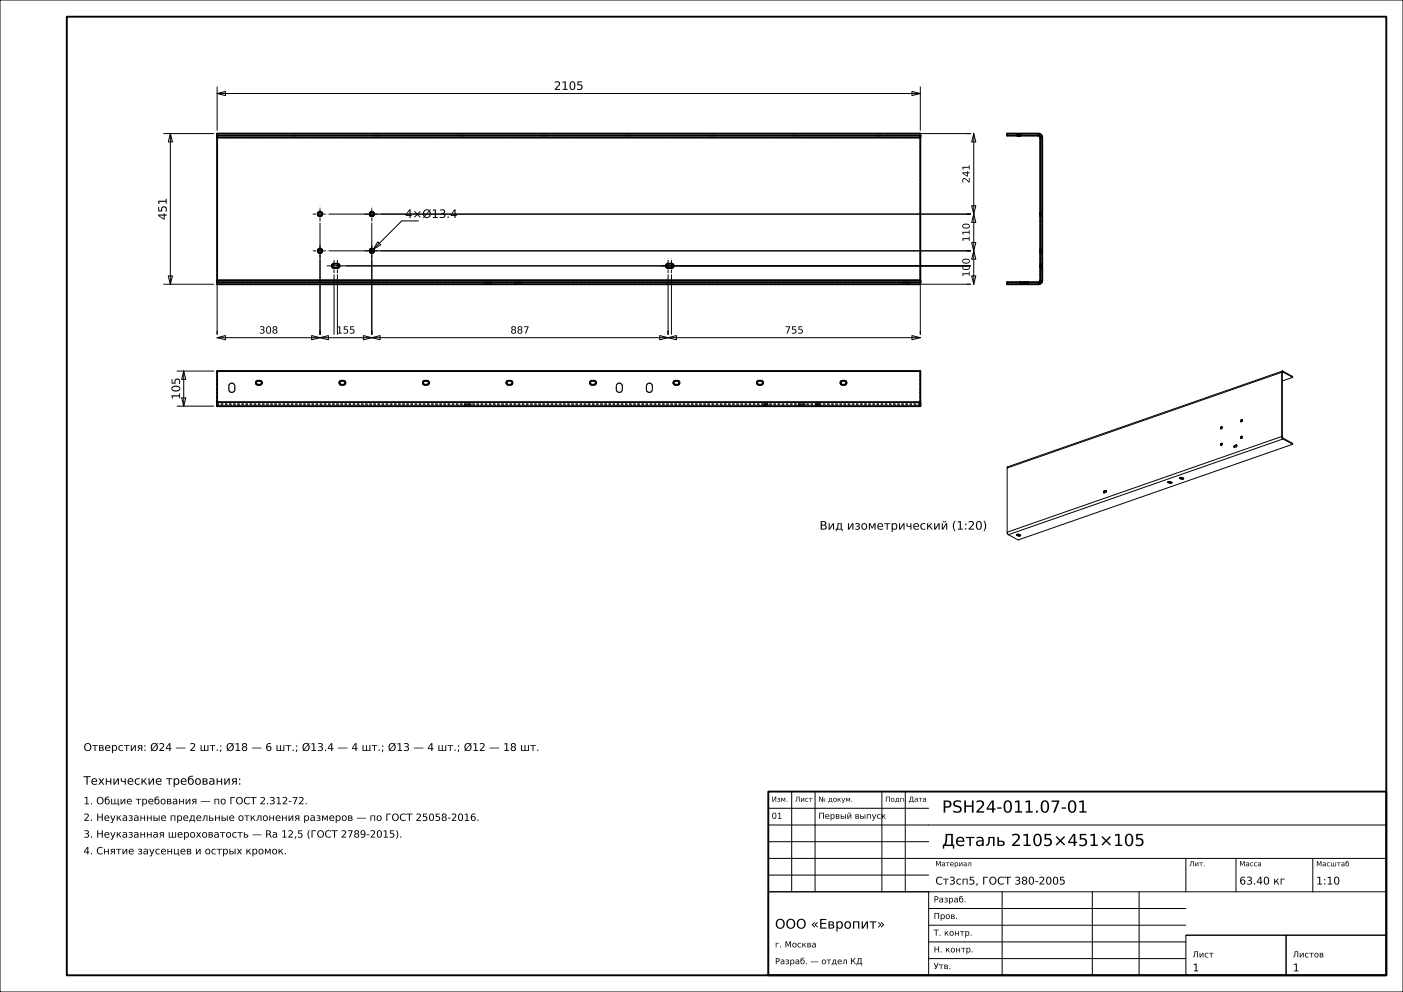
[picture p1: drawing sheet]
<svg xmlns="http://www.w3.org/2000/svg" width="420mm" height="297mm" viewBox="0 0 420 297" stroke-linecap="round" stroke-linejoin="round" font-family="sans-serif">
<g fill="none" stroke="#000" stroke-width=".3">
<path d="M0 0h420v297h-420zM49 40h15M51 40l.6 2.5h-1.2zM51 40v45.1M65 28l2.5-.6v1.2zM65 26v13M65 28h210.5M273 27.4l2.5 .6-2.5 .6zM275.5 26v13M275.5 40h15M291.5 40l.6 2.5h-1.2zM291.5 40v45.1"/>
<path d="M95.8 66.8v33.3M98.5 75.1h192M98.5 64.1h192M102.7 79.6h187.8M111.3 66.8v33.3M113.1 72.4l.9 .9-2.2 1.3zM125.3 66.1h-5l-8.5 8.5M290.9 72.6h1.2l-.6 2.5zM290.9 61.6h1.2l-.6 2.5zM291.5 75.1l.6 2.5h-1.2zM291.5 64.1l.6 2.5h-1.2zM49 85.1h15"/>
<path d="M50.4 82.6h1.2l-.6 2.5zM65 85.1v15M100 82.2v17.9M101 82.2v17.9M200 82.2v17.9M201 82.2v17.9M290.5 85.1h-15v15M290.9 82.6h1.2l-.6 2.5zM53 111.1h11M54.4 119.1h1.2l-.6 2.5zM55 111.1l.6 2.5h-1.2zM55 111.1v10.5"/>
<path d="M65 101.1l2.5-.6v1.2zM65 101.1h210.5M93.3 100.5l2.5 .6-2.5 .6zM95.8 101.1l2.5-.6v1.2zM108.8 100.5l2.5 .6-2.5 .6zM111.3 101.1l2.5-.6v1.2zM197.5 100.5l2.5 .6-2.5 .6zM200 101.1l2.5-.6v1.2zM273 100.5l2.5 .6-2.5 .6zM383.7 111.5v19.2M383.7 111.5l-82.2 28.6M383.8 111.1l-.1 .4"/>
<path d="M383.9 111.1l-82.3 28.7M383.9 111.1h-.1M383.9 111.5l.1 19.6M383.9 111.1h.1M383.9 111.4v.1M384 111.1l3 1.6v.3M384.1 111.4l2.9 1.6M384.1 111.4h-.2M384.1 111.4l-.2 .1M387 113l-3.1 1.1M53 121.6h11M301.6 139.8l-.1 .3"/>
<path d="M301.6 139.8h.1M365.3 128.1l.1 .2M365.3 133.1l.1 .2M365.4 128.1h-.1M365.4 133l-.1 .1M365.4 128.3h.1M365.4 128.3v.1M365.4 133.3h.1M365.4 128.4h.2M365.4 133.3h.2M365.5 127.9l-.1 .2M365.5 127.8v.1"/>
<path d="M365.7 127.9l-.1 .5M365.7 127.8h.1M365.7 127.8h-.2M365.8 127.8v.1M365.8 127.9h-.1M365.8 132.8l-.2-.1-.2 .3M365.8 127.9l-.2 .5M365.8 132.8l-.2 .5M365.8 127.9h.1M369.5 133.9v.1M369.5 134h.1M369.6 133.4l-.2 .2 .1 .3"/>
<path d="M369.6 133.4l.2 .1M369.8 133.5l-.2 .5M370 133.2l-.4 .2M370 133.2l.2 .1M370.1 133.2h.1M370.1 133.2h-.1M370.2 133.2l.1 .1M370.2 133.3l-.4 .2M370.3 133.3l-.2 .5-.6 .2M371.4 130.9v.2M371.4 131.1h.1M371.4 126.2h.1"/>
<path d="M371.4 130.9h.1M371.4 125.9v.3M371.4 131.1l.2 .1M371.4 126.2l.2 .1M371.5 125.9h-.1M371.6 125.7l-.1 .2M371.7 125.7h-.1M371.8 131.2h-.2M371.8 130.6h.1M371.8 130.6l-.4 .3M371.8 125.7h.1M371.8 125.7h-.1"/>
<path d="M371.8 130.6l.1 .1M371.8 131.1v.1M371.9 130.7h.1M371.9 125.7v.1M371.9 130.7l-.1 .4M371.9 125.8l-.1 .3-.2 .2M371.9 125.8l-.3 .5M371.9 130.7l-.3 .5M383.7 130.7l.4 .7M383.7 130.7l-82.2 28.6M384 131.1h.1M384 131.1l3 1.6v.3"/>
<path d="M384.1 131.4l2.9 1.6M384.1 131.4l-82.2 28.7M387 133l-82.2 28.7-2.9-1.6M301.5 140.1v19.2M301.5 159.3l.4 .8M304.5 160l.2 .2M330.5 147.6h.1M330.6 147l-.3 .3 .2 .3M330.6 147.6h-.1M330.6 147l.2 .1M330.8 147.1l-.3 .5M331 146.8l-.4 .2"/>
<path d="M331 146.8l.2 .1M331.1 146.8h.1M331.1 146.8h-.1M331.1 146.8l.1 .1M331.2 146.9l-.4 .2M331.2 146.9l-.1 .4-.5 .3M331.2 146.9h.1M349.6 144.3v.1M349.6 144.3h.1M349.6 144.4h.1M349.7 144.4v.1M349.7 144.2h.5l.5 .2"/>
<path d="M349.7 144.2l-.1 .1M349.7 144.5l.3 .1M349.7 144.2v.3M349.7 144.2l.3 .2M350 144.4h.7M350 144.4v.2M350.7 144.4h.1M350.8 144.4h.1M350.8 144.4v.1M350.8 144.5l-.8 .1M350.8 144.5h.1M353.1 143.1v.1"/>
<path d="M353.1 143.2h.1M353.2 143.1h-.1M353.2 143.2h.1M353.2 143l.5-.1 .5 .3M353.2 143v.1M353.2 143.2l.3 .2M353.2 143v.2M353.3 143l.2 .1M353.5 143.1l.7 .1M353.5 143.1v.3M354.2 143.2l.1 .1M354.3 143.3l-.8 .1"/>
<path d="M354.3 143.3h.1M304.4 160.2h.1M304.4 160.2v.1M304.4 160l.5-.1 .5 .3M304.4 160v.2M304.4 160.3l.3 .1M304.4 160v.3M304.7 160.2h.7M304.7 160.2v.2M305.4 160.2h.1M305.5 160.4h-.8M305.5 160.2h.1"/>
<path d="M305.5 160.2v.1M305.5 160.4h.1M305.5 160.3v.1M305.5 160.3h.1M237 237v30M244 237v30M264 237v30M271 237v30M230 257h185M230 252h48M230 247h185M230 242h48"/>
<path d="M355 257v10M370 257v10M393 257v10M230 267h48v25h-48zM230 267h185M230 262h48M278 277h77M278 272h77M300 267v25M327 267v25M341 267v25M278 287h77"/>
<path d="M278 282h77M355 280h30v12h-30zM355 280h60M385 280h30v12h-30z"/>
</g>
<g fill="none" stroke="#000" stroke-width=".56">
<path d="M20 5h395v287h-395zM65 40h210.5v45.1h-210.5zM301.5 40h9.3l.7 .3 .5 .6v43l-.3 .7-.6 .5h-9.6v-.6h9.3l.6-.4v-43.1l-.6-.4h-9.3zM65 40.6h210.5M65 41.2h210.5M99.5 79.2l.3-.2h1.2a.65 .65 0 0 1 .7 .6 .65 .65 0 0 1-.7 .7h-1a.65 .65 0 0 1-.6-.4 .65 .65 0 0 1 .1-.7zM199.5 79.2l.3-.2h1.2a.65 .65 0 0 1 .6 .6 .65 .65 0 0 1-.6 .7h-1a.65 .65 0 0 1-.6-.4 .65 .65 0 0 1 .1-.7zM65 84.5h210.5M65 83.9h210.5M65 111.1h210.5v10.5h-210.5zM76.8 114.1l1-.1a.6 .6 0 0 1 .6 .6 .6 .6 0 0 1-.6 .6h-.6a.6 .6 0 0 1-.6-.4 .6 .6 0 0 1 .2-.7zM101.8 114.1l1-.1a.6 .6 0 0 1 .6 .6 .6 .6 0 0 1-.6 .6h-.6a.6 .6 0 0 1-.6-.4 .6 .6 0 0 1 .2-.7z"/>
<path d="M126.7 114.2l1.1-.2a.6 .6 0 0 1 .6 .6 .6 .6 0 0 1-.6 .6l-1-.1-.2-.3zM151.7 114.2l1.1-.2a.6 .6 0 0 1 .6 .6 .6 .6 0 0 1-.6 .6l-1-.1-.2-.5zM176.7 114.2l1.1-.2a.6 .6 0 0 1 .6 .6 .6 .6 0 0 1-.6 .6l-1-.1-.2-.5zM201.7 114.2l1.1-.2a.6 .6 0 0 1 .6 .6 .6 .6 0 0 1-.6 .6l-1-.1-.2-.5zM226.7 114.2l1.1-.2a.6 .6 0 0 1 .6 .6 .6 .6 0 0 1-.6 .6l-1-.1-.2-.5zM251.7 114.2l1.1-.2a.6 .6 0 0 1 .6 .6 .6 .6 0 0 1-.6 .6l-1-.1-.2-.5zM65 120.4h210.5M230 237h185v55h-185z"/>
<circle cx="95.8" cy="75.1" r=".67"/>
<circle cx="95.8" cy="64.1" r=".67"/>
<circle cx="111.3" cy="64.1" r=".67"/>
<circle cx="111.3" cy="75.1" r=".67"/>
</g>
<g fill="none" stroke="#000" stroke-width=".3" stroke-dasharray=".7 .5" stroke-linecap="butt">
<path d="M65 40v.6M87.1 40h.1M87.2 40h-.1M87.2 40h.1M87.3 40h-.1M87.3 40h.1M87.4 40h-.1M87.4 40h.1M87.5 40h-.1M87.5 40h.1M87.6 40h-.1M87.6 40h.1"/>
<path d="M87.7 40h-.1M87.7 40h.6M88.3 40h.1M88.3 40h-.6M88.4 40h-.1M88.4 40h.1M88.5 40h.1M88.5 40h-.1M88.6 40h-.1M88.6 40h.1M88.7 40h-.1M88.7 40h.1"/>
<path d="M88.8 40h-.1M88.8 40h.1M88.9 40h-.1M112.1 40h.1M112.2 40h-.1M112.2 40h.1M112.3 40h-.1M112.3 40h.1M112.4 40h-.1M112.4 40h.1M112.5 40h-.1M112.5 40h.1"/>
<path d="M112.6 40h-.1M112.6 40h.1M112.7 40h-.1M112.7 40h.6M113.3 40h.1M113.3 40h-.6M113.4 40h-.1M113.4 40h.1M113.5 40h.1M113.5 40h-.1M113.6 40h-.1M113.6 40h.1"/>
<path d="M113.7 40h-.1M113.7 40h.1M113.8 40h-.1M113.8 40h.1M113.9 40h-.1M137.1 40h.1M137.2 40h-.1M137.2 40h.1M137.3 40h-.1M137.3 40h.1M137.4 40h-.1M137.4 40h.1"/>
<path d="M137.5 40h-.1M137.5 40h.1M137.6 40h-.1M137.6 40h.1M137.7 40h-.1M137.7 40h.6M138.3 40h.1M138.3 40h-.6M138.4 40h-.1M138.4 40h.1M138.5 40h.1M138.5 40h-.1"/>
<path d="M138.6 40h-.1M138.6 40h.1M138.7 40h-.1M138.7 40h.1M138.8 40h-.1M138.8 40h.1M138.9 40h-.1M162.1 40h.1M162.2 40h-.1M162.2 40h.1M162.3 40h-.1M162.3 40h.1"/>
<path d="M162.4 40h-.1M162.4 40h.1M162.5 40h-.1M162.5 40h.1M162.6 40h-.1M162.6 40h.1M162.7 40h-.1M162.7 40h.6M163.3 40h.1M163.3 40h-.6M163.4 40h-.1M163.4 40h.1"/>
<path d="M163.5 40h.1M163.5 40h-.1M163.6 40h-.1M163.6 40h.1M163.7 40h-.1M163.7 40h.1M163.8 40h-.1M163.8 40h.1M163.9 40h-.1M187.1 40h.1M187.2 40h-.1M187.2 40h.1"/>
<path d="M187.3 40h-.1M187.3 40h.1M187.4 40h-.1M187.4 40h.1M187.5 40h-.1M187.5 40h.1M187.6 40h-.1M187.6 40h.1M187.7 40h-.1M187.7 40h.6M188.3 40h.1M188.3 40h-.6"/>
<path d="M188.4 40h-.1M188.4 40h.1M188.5 40h.1M188.5 40h-.1M188.6 40h-.1M188.6 40h.1M188.7 40h-.1M188.7 40h.1M188.8 40h-.1M188.8 40h.1M188.9 40h-.1M212.1 40h.1"/>
<path d="M212.2 40h-.1M212.2 40h.1M212.3 40h-.1M212.3 40h.1M212.4 40h-.1M212.4 40h.1M212.5 40h-.1M212.5 40h.1M212.6 40h-.1M212.6 40h.1M212.7 40h-.1M212.7 40h.6"/>
<path d="M213.3 40h.1M213.3 40h-.6M213.4 40h-.1M213.4 40h.1M213.5 40h.1M213.5 40h-.1M213.6 40h-.1M213.6 40h.1M213.7 40h-.1M213.7 40h.1M213.8 40h-.1M213.8 40h.1"/>
<path d="M213.9 40h-.1M237.1 40h.1M237.2 40h-.1M237.2 40h.1M237.3 40h-.1M237.3 40h.1M237.4 40h-.1M237.4 40h.1M237.5 40h-.1M237.5 40h.1M237.6 40h-.1M237.6 40h.1"/>
<path d="M237.7 40h-.1M237.7 40h.6M238.3 40h.1M238.3 40h-.6M238.4 40h-.1M238.4 40h.1M238.5 40h.1M238.5 40h-.1M238.6 40h-.1M238.6 40h.1M238.7 40h-.1M238.7 40h.1"/>
<path d="M238.8 40h-.1M238.8 40h.1M238.9 40h-.1M262.1 40h.1M262.2 40h-.1M262.2 40h.1M262.3 40h-.1M262.3 40h.1M262.4 40h-.1M262.4 40h.1M262.5 40h-.1M262.5 40h.1"/>
<path d="M262.6 40h-.1M262.6 40h.1M262.7 40h-.1M262.7 40h.6M263.3 40h.1M263.3 40h-.6M263.4 40h-.1M263.4 40h.1M263.5 40h.1M263.5 40h-.1M263.6 40h-.1M263.6 40h.1"/>
<path d="M263.7 40h-.1M263.7 40h.1M263.8 40h-.1M263.8 40h.1M263.9 40h-.1M275.5 40h-210.5M301.5 40h9.3M301.5 40v.6M304.4 40h.1M304.5 40h-.1M304.5 40h.1M304.6 40h.1"/>
<path d="M304.6 40h-.1M304.7 40h.2M304.7 40h-.1M304.9 40h.1M304.9 40h-.2M305 40h.1M305 40h-.1M305.1 40h.2M305.1 40h-.1M305.3 40h.1M305.3 40h-.2M305.4 40h.1"/>
<path d="M305.4 40h-.1M305.5 40h-.1M305.5 40h.1M305.6 40h-.1M310.8 40h.3M65 41.2v42.7M65 40v.1M65 40.1v.1M65 40.2v.1M65 40.3v.1M65 40.4v.1M65 40.5v.1"/>
<path d="M65 40.6v.1M65 40.7v.1M65 40.8v.1M65 40.9v.2M65 41.1v.1M65 40.6h210.5M87.1 40.6h.1M87.2 40.6h-.1M87.2 40.6h.1M87.3 40.6h-.1M87.3 40.6h.1M87.4 40.6h-.1"/>
<path d="M87.4 40.6h.1M87.5 40.6h-.1M87.5 40.6h.1M87.6 40.6h-.1M87.6 40.6h.1M87.7 40.6h.6M87.7 40.6h-.1M88.3 40.6h.1M88.3 40.6h-.6M88.4 40.6h-.1M88.4 40.6h.1M88.5 40.6h.1"/>
<path d="M88.5 40.6h-.1M88.6 40.6h-.1M88.6 40.6h.1M88.7 40.6h-.1M88.7 40.6h.1M88.8 40.6h-.1M88.8 40.6h.1M88.9 40.6h-.1M112.1 40.6h.1M112.2 40.6h-.1M112.2 40.6h.1M112.3 40.6h-.1"/>
<path d="M112.3 40.6h.1M112.4 40.6h-.1M112.4 40.6h.1M112.5 40.6h-.1M112.5 40.6h.1M112.6 40.6h-.1M112.6 40.6h.1M112.7 40.6h.6M112.7 40.6h-.1M113.3 40.6h.1M113.3 40.6h-.6M113.4 40.6h-.1"/>
<path d="M113.4 40.6h.1M113.5 40.6h.1M113.5 40.6h-.1M113.6 40.6h-.1M113.6 40.6h.1M113.7 40.6h-.1M113.7 40.6h.1M113.8 40.6h-.1M113.8 40.6h.1M113.9 40.6h-.1M137.1 40.6h.1M137.2 40.6h-.1"/>
<path d="M137.2 40.6h.1M137.3 40.6h-.1M137.3 40.6h.1M137.4 40.6h-.1M137.4 40.6h.1M137.5 40.6h-.1M137.5 40.6h.1M137.6 40.6h-.1M137.6 40.6h.1M137.7 40.6h.6M137.7 40.6h-.1M138.3 40.6h.1"/>
<path d="M138.3 40.6h-.6M138.4 40.6h-.1M138.4 40.6h.1M138.5 40.6h.1M138.5 40.6h-.1M138.6 40.6h-.1M138.6 40.6h.1M138.7 40.6h-.1M138.7 40.6h.1M138.8 40.6h-.1M138.8 40.6h.1M138.9 40.6h-.1"/>
<path d="M162.1 40.6h.1M162.2 40.6h-.1M162.2 40.6h.1M162.3 40.6h-.1M162.3 40.6h.1M162.4 40.6h-.1M162.4 40.6h.1M162.5 40.6h-.1M162.5 40.6h.1M162.6 40.6h-.1M162.6 40.6h.1M162.7 40.6h.6"/>
<path d="M162.7 40.6h-.1M163.3 40.6h.1M163.3 40.6h-.6M163.4 40.6h-.1M163.4 40.6h.1M163.5 40.6h.1M163.5 40.6h-.1M163.6 40.6h-.1M163.6 40.6h.1M163.7 40.6h-.1M163.7 40.6h.1M163.8 40.6h-.1"/>
<path d="M163.8 40.6h.1M163.9 40.6h-.1M187.1 40.6h.1M187.2 40.6h-.1M187.2 40.6h.1M187.3 40.6h-.1M187.3 40.6h.1M187.4 40.6h-.1M187.4 40.6h.1M187.5 40.6h-.1M187.5 40.6h.1M187.6 40.6h-.1"/>
<path d="M187.6 40.6h.1M187.7 40.6h.6M187.7 40.6h-.1M188.3 40.6h.1M188.3 40.6h-.6M188.4 40.6h-.1M188.4 40.6h.1M188.5 40.6h.1M188.5 40.6h-.1M188.6 40.6h-.1M188.6 40.6h.1M188.7 40.6h-.1"/>
<path d="M188.7 40.6h.1M188.8 40.6h-.1M188.8 40.6h.1M188.9 40.6h-.1M212.1 40.6h.1M212.2 40.6h-.1M212.2 40.6h.1M212.3 40.6h-.1M212.3 40.6h.1M212.4 40.6h-.1M212.4 40.6h.1M212.5 40.6h-.1"/>
<path d="M212.5 40.6h.1M212.6 40.6h-.1M212.6 40.6h.1M212.7 40.6h.6M212.7 40.6h-.1M213.3 40.6h.1M213.3 40.6h-.6M213.4 40.6h-.1M213.4 40.6h.1M213.5 40.6h.1M213.5 40.6h-.1M213.6 40.6h-.1"/>
<path d="M213.6 40.6h.1M213.7 40.6h-.1M213.7 40.6h.1M213.8 40.6h-.1M213.8 40.6h.1M213.9 40.6h-.1M237.1 40.6h.1M237.2 40.6h-.1M237.2 40.6h.1M237.3 40.6h-.1M237.3 40.6h.1M237.4 40.6h-.1"/>
<path d="M237.4 40.6h.1M237.5 40.6h-.1M237.5 40.6h.1M237.6 40.6h-.1M237.6 40.6h.1M237.7 40.6h.6M237.7 40.6h-.1M238.3 40.6h.1M238.3 40.6h-.6M238.4 40.6h-.1M238.4 40.6h.1M238.5 40.6h.1"/>
<path d="M238.5 40.6h-.1M238.6 40.6h-.1M238.6 40.6h.1M238.7 40.6h-.1M238.7 40.6h.1M238.8 40.6h-.1M238.8 40.6h.1M238.9 40.6h-.1M262.1 40.6h.1M262.2 40.6h-.1M262.2 40.6h.1M262.3 40.6h-.1"/>
<path d="M262.3 40.6h.1M262.4 40.6h-.1M262.4 40.6h.1M262.5 40.6h-.1M262.5 40.6h.1M262.6 40.6h-.1M262.6 40.6h.1M262.7 40.6h.6M262.7 40.6h-.1M263.3 40.6h.1M263.3 40.6h-.6M263.4 40.6h-.1"/>
<path d="M263.4 40.6h.1M263.5 40.6h.1M263.5 40.6h-.1M263.6 40.6h-.1M263.6 40.6h.1M263.7 40.6h-.1M263.7 40.6h.1M263.8 40.6h-.1M263.8 40.6h.1M263.9 40.6h-.1M275.5 41.2v-.1M275.5 41.1v-.2"/>
<path d="M275.5 40.9v-.1M275.5 40.8v-.1M275.5 40.7v-.1M275.5 40.6v-.1M275.5 40.5v-.1M275.5 40.4v-.1M275.5 40.3v-.1M275.5 40.2v-.1M275.5 40.1v-.1M301.5 40.6h9.3M304.4 40.6v-.6M304.4 40.6h.1"/>
<path d="M304.5 40.6h-.1M304.5 40.6h.1M304.6 40.6h-.1M304.6 40.6h.1M304.7 40.6h-.1M304.7 40.6h.2M304.9 40.6h-.2M304.9 40.6h.1M305 40.6h-.1M305 40.6h.1M305.1 40.6h-.1M305.1 40.6h.2"/>
<path d="M305.3 40.6h-.2M305.3 40.6h.1M305.4 40.6h-.1M305.4 40.6h.1M305.5 40.6h-.1M305.5 40.6h.1M305.6 40.6h-.1M305.6 40.6v-.6M310.8 40.6h.2M311 40.6l.2 .1M311.1 40l.2 .1M311.2 40.7l.1 .1"/>
<path d="M311.3 40.8l.1 .2M311.3 40.1l.2 .2M311.4 41v.2M311.4 41.2v42.7M311.5 40.3l.2 .2M311.7 40.5l.2 .2M311.9 40.7l.1 .2M312 40.9v.3M312 41.2v42.7M95.1 75.1l.1-.2M95.1 64.1l.1-.2M95.2 74.9v-.2"/>
<path d="M95.2 75.3l-.1-.2M95.2 63.9v-.2M95.2 64.3l-.1-.2M95.2 74.7l.2-.1M95.2 75.5v-.2M95.2 63.7l.2-.1M95.2 64.5v-.2M95.4 74.6l.2-.1M95.4 75.6l-.2-.1M95.4 63.6l.2-.1M95.4 64.6l-.2-.1M95.6 74.5l.1-.1"/>
<path d="M95.6 75.7l-.2-.1M95.6 63.5l.1-.1M95.6 64.7l-.2-.1M95.7 74.4h.2M95.7 75.8l-.1-.1M95.7 63.4h.2M95.7 64.8l-.1-.1M95.9 74.4l.2 .1M95.9 75.8h-.2M95.9 63.4l.2 .1M95.9 64.8h-.2M96.1 74.5l.2 .1"/>
<path d="M96.1 75.7l-.2 .1M96.1 63.5l.2 .1M96.1 64.7l-.2 .1M96.3 74.6l.1 .2M96.3 75.6l-.2 .1M96.3 63.6l.1 .2M96.3 64.6l-.2 .1M96.4 74.8l.1 .2M96.4 75.4l-.1 .2M96.4 63.8l.1 .2M96.4 64.4l-.1 .2M96.5 75v.2"/>
<path d="M96.5 75.2l-.1 .2M96.5 64v.2M96.5 64.2l-.1 .2M99.4 79.7v-.2M99.4 79.5v-.2M99.4 79.9v-.2M99.4 79.3l.1-.1M99.5 79.2l.1-.1M99.6 79.1l.2-.1M99.8 79h.2M100 79h1M101 79h.2"/>
<path d="M101.2 79l.2 .1M101.4 79.1l.1 .1M101.5 79.2l.1 .1M101.6 79.3v.2M101.6 79.9l-.1 .1M101.6 79.5v.2M101.6 79.7v.2M110.6 64.1l.1-.2M110.6 75.1l.1-.2M110.7 63.9v-.2M110.7 64.3l-.1-.2M110.7 74.9v-.2"/>
<path d="M110.7 75.3l-.1-.2M110.7 63.7l.2-.1M110.7 64.5v-.2M110.7 74.7l.2-.1M110.7 75.5v-.2M110.9 63.6l.2-.1M110.9 64.6l-.2-.1M110.9 74.6l.2-.1M110.9 75.6l-.2-.1M111.1 63.5l.1-.1M111.1 64.7l-.2-.1M111.1 74.5l.1-.1"/>
<path d="M111.1 75.7l-.2-.1M111.2 63.4h.2M111.2 64.8l-.1-.1M111.2 74.4h.2M111.2 75.8l-.1-.1M111.4 63.4l.2 .1M111.4 64.8h-.2M111.4 74.4l.2 .1M111.4 75.8h-.2M111.6 63.5l.2 .1M111.6 64.7l-.2 .1M111.6 74.5l.2 .1"/>
<path d="M111.6 75.7l-.2 .1M111.8 63.6l.1 .2M111.8 64.6l-.2 .1M111.8 74.6l.1 .2M111.8 75.6l-.2 .1M111.9 63.8l.1 .2M111.9 64.4l-.1 .2M111.9 74.8l.1 .2M111.9 75.4l-.1 .2M112 64v.2M112 64.2l-.1 .2M112 75v.2"/>
<path d="M112 75.2l-.1 .2M199.4 79.7v-.2M199.4 79.5v-.2M199.4 79.9v-.2M199.4 79.3l.1-.1M199.5 79.2l.1-.1M199.6 79.1l.2-.1M199.8 79h.2M200 79h1M201 79h.2M201.2 79l.2 .1M201.4 79.1l.1 .1"/>
<path d="M201.5 79.2l.1 .1M201.6 79.3v.2M201.6 79.9l-.1 .1M201.6 79.5v.2M201.6 79.7v.2M311.4 79h.6M311.4 79v.1M311.4 79.1v.1M311.4 79.2v.1M311.4 79.3v.2M311.4 79.5v.1M311.4 79.6v.1"/>
<path d="M311.4 79.7v.2M311.4 79.9v.1M311.4 79.9v-.2M311.4 79.7v-.1M311.4 79.6v-.1M311.4 79.5v-.2M311.4 79.3v-.1M311.4 79.2v-.1M311.4 79.1v-.1M311.4 75.1v.1M311.4 75.2v.1M311.4 75.3v.1"/>
<path d="M311.4 75.4v.1M311.4 75.5v.1M311.4 75.6v.1M311.4 75.7v.1M311.4 75.8v-.1M311.4 75.7v-.1M311.4 75.6v-.1M311.4 75.5v-.1M311.4 75.4v-.2M311.4 75.2v-.1M311.4 75.1v-.1M311.4 75v-.2"/>
<path d="M311.4 74.8v-.1M311.4 74.7v-.1M311.4 74.6v-.1M311.4 74.5v-.1M311.4 74.4v.1M311.4 74.5v.1M311.4 74.6v.1M311.4 74.7v.1M311.4 74.8v.1M311.4 74.9v.1M311.4 75v.1M311.4 64.1v.1"/>
<path d="M311.4 64.2v.1M311.4 64.3v.1M311.4 64.4v.1M311.4 64.5v.1M311.4 64.6v.1M311.4 64.7v.1M311.4 64.8v-.1M311.4 64.7v-.1M311.4 64.6v-.1M311.4 64.5v-.1M311.4 64.4v-.2M311.4 64.2v-.1"/>
<path d="M311.4 64.1v-.1M311.4 64v-.2M311.4 63.8v-.1M311.4 63.7v-.1M311.4 63.6v-.1M311.4 63.5v-.1M311.4 63.4v.1M311.4 63.5v.1M311.4 63.6v.1M311.4 63.7v.1M311.4 63.8v.1M311.4 63.9v.1"/>
<path d="M311.4 64v.1M312 79.9v-.2M312 79.7v-.1M312 79.6v-.1M312 79.5v-.2M312 79.3v-.1M312 79.2v-.1M312 79.1v-.1M312 79v.1M312 79.1v.1M312 79.2v.1M312 79.3v.2"/>
<path d="M312 79.5v.1M312 79.6v.1M312 79.7v.2M312 79.9v.1M312 75.1v-.1M312 75v-.1M312 74.9v-.1M312 74.8v-.1M312 74.7v-.1M312 74.6v-.1M312 74.5v-.1M312 74.4v.1"/>
<path d="M312 74.5v.1M312 74.6v.1M312 74.7v.1M312 74.8v.2M312 75v.1M312 75.1v.1M312 75.2v.2M312 75.4v.1M312 75.5v.1M312 75.6v.1M312 75.7v.1M312 75.8v-.1"/>
<path d="M312 75.7v-.1M312 75.6v-.1M312 75.5v-.1M312 75.4v-.1M312 75.3v-.1M312 75.2v-.1M312 64.1v-.1M312 64v-.1M312 63.9v-.1M312 63.8v-.1M312 63.7v-.1M312 63.6v-.1"/>
<path d="M312 63.5v-.1M312 63.4v.1M312 63.5v.1M312 63.6v.1M312 63.7v.1M312 63.8v.2M312 64v.1M312 64.1v.1M312 64.2v.2M312 64.4v.1M312 64.5v.1M312 64.6v.1"/>
<path d="M312 64.7v.1M312 64.8v-.1M312 64.7v-.1M312 64.6v-.1M312 64.5v-.1M312 64.4v-.1M312 64.3v-.1M312 64.2v-.1M65 83.9v.1M65 84v.2M65 84.2v.1M65 84.3v.1"/>
<path d="M65 84.4v.1M65 84.5v.1M65 84.6v.1M65 84.7v.1M65 84.8v.1M65 84.9v.1M65 85v.1M65 85.1v-.6M65 84.5h210.5M99.5 80l-.1-.1M99.6 80.1l-.1-.1M99.8 80.2l-.2-.1"/>
<path d="M100 80.3l-.2-.1M101 80.3h-1M101.2 80.2l-.2 .1M101.4 80.1l-.2 .1M101.5 80l-.1 .1M145.2 84.5v.6M145.2 85.1h.1M145.2 84.5h.1M145.3 85.1h-.1M145.3 85.1h.1M145.3 84.5h.1M145.3 84.5h-.1"/>
<path d="M145.4 85.1h-.1M145.4 85.1h.1M145.4 84.5h.1M145.4 84.5h-.1M145.5 85.1h-.1M145.5 85.1h.2M145.5 84.5h.2M145.5 84.5h-.1M145.7 85.1h-.2M145.7 85.1h.2M145.7 84.5h.2M145.7 84.5h-.2"/>
<path d="M145.9 85.1h-.2M145.9 85.1h.2M145.9 84.5h.2M145.9 84.5h-.2M146.1 85.1h-.2M146.1 85.1h.2M146.1 84.5h.2M146.1 84.5h-.2M146.3 85.1h-.2M146.3 85.1h.2M146.3 84.5h.2M146.3 84.5h-.2"/>
<path d="M146.5 85.1h-.2M146.5 85.1h.2M146.5 84.5h.2M146.5 84.5h-.2M146.7 85.1h-.2M146.7 85.1h.1M146.7 84.5h.1M146.7 84.5h-.2M146.8 85.1h-.1M146.8 85.1h.1M146.8 84.5h.1M146.8 84.5h-.1"/>
<path d="M146.9 85.1h-.1M146.9 85.1h.1M146.9 84.5h.1M146.9 84.5h-.1M147 85.1h-.1M147 84.5h-.1M147 84.5v.6M154.2 84.5v.6M154.2 85.1h.1M154.2 84.5h.1M154.3 85.1h-.1M154.3 85.1h.1"/>
<path d="M154.3 84.5h.1M154.3 84.5h-.1M154.4 85.1h-.1M154.4 85.1h.1M154.4 84.5h.1M154.4 84.5h-.1M154.5 85.1h-.1M154.5 85.1h.2M154.5 84.5h.2M154.5 84.5h-.1M154.7 85.1h-.2M154.7 85.1h.2"/>
<path d="M154.7 84.5h.2M154.7 84.5h-.2M154.9 85.1h-.2M154.9 85.1h.2M154.9 84.5h.2M154.9 84.5h-.2M155.1 85.1h-.2M155.1 85.1h.2M155.1 84.5h.2M155.1 84.5h-.2M155.3 85.1h-.2M155.3 85.1h.2"/>
<path d="M155.3 84.5h.2M155.3 84.5h-.2M155.5 85.1h-.2M155.5 85.1h.2M155.5 84.5h.2M155.5 84.5h-.2M155.7 85.1h-.2M155.7 85.1h.1M155.7 84.5h.1M155.7 84.5h-.2M155.8 85.1h-.1M155.8 85.1h.1"/>
<path d="M155.8 84.5h.1M155.8 84.5h-.1M155.9 85.1h-.1M155.9 85.1h.1M155.9 84.5h.1M155.9 84.5h-.1M156 85.1h-.1M156 84.5h-.1M156 84.5v.6M199.5 80l-.1-.1M199.6 80.1l-.1-.1M199.8 80.2l-.2-.1"/>
<path d="M200 80.3l-.2-.1M201 80.3h-1M201.2 80.2l-.2 .1M201.4 80.1l-.2 .1M201.5 80l-.1 .1M270.2 84.5v.6M270.2 85.1h.1M270.2 84.5h.1M270.3 85.1h-.1M270.3 85.1h.1M270.3 84.5h.1M270.3 84.5h-.1"/>
<path d="M270.4 85.1h-.1M270.4 85.1h.1M270.4 84.5h.1M270.4 84.5h-.1M270.5 85.1h-.1M270.5 85.1h.2M270.5 84.5h.2M270.5 84.5h-.1M270.7 85.1h-.2M270.7 85.1h.2M270.7 84.5h.2M270.7 84.5h-.2"/>
<path d="M270.9 85.1h-.2M270.9 85.1h.2M270.9 84.5h.2M270.9 84.5h-.2M271.1 85.1h-.2M271.1 85.1h.2M271.1 84.5h.2M271.1 84.5h-.2M271.3 85.1h-.2M271.3 85.1h.2M271.3 84.5h.2M271.3 84.5h-.2"/>
<path d="M271.5 85.1h-.2M271.5 85.1h.2M271.5 84.5h.2M271.5 84.5h-.2M271.7 85.1h-.2M271.7 85.1h.1M271.7 84.5h.1M271.7 84.5h-.2M271.8 85.1h-.1M271.8 85.1h.1M271.8 84.5h.1M271.8 84.5h-.1"/>
<path d="M271.9 85.1h-.1M271.9 85.1h.1M271.9 84.5h.1M271.9 84.5h-.1M272 85.1h-.1M272 84.5h-.1M272 84.5v.6M275.5 83.9v-42.7M275.5 85.1v-.1M275.5 85v-.1M275.5 84.9v-.1M275.5 84.8v-.1"/>
<path d="M275.5 84.7v-.1M275.5 84.6v-.1M275.5 84.5v-.1M275.5 84.4v-.1M275.5 84.3v-.1M275.5 84.2v-.2M275.5 84v-.1M275.5 85.1h-210.5M301.5 85.1v-.6M305.1 85.1h.1M305.1 84.5h.1M305.2 85.1h-.1"/>
<path d="M305.2 84.5h-.1M305.2 85.1h.1M305.2 84.5h.1M305.3 85.1h-.1M305.3 85.1h.1M305.3 84.5h-.1M305.3 84.5h.1M305.4 85.1h-.1M305.4 84.5h-.1M305.4 85.1h.1M305.4 84.5h.1M305.5 85.1h-.1"/>
<path d="M305.5 85.1h.1M305.5 84.5h-.1M305.5 84.5h.1M305.6 85.1h-.1M305.6 85.1h.1M305.6 84.5h-.1M305.6 84.5h.1M305.7 85.1h-.1M305.7 85.1h.1M305.7 84.5h-.1M305.7 84.5h.1M305.8 85.1h-.1"/>
<path d="M305.8 85.1h.1M305.8 84.5h-.1M305.8 84.5h.1M305.9 85.1h-.1M305.9 85.1h.1M305.9 84.5h-.1M305.9 84.5h.1M306 85.1h-.1M306 85.1h1M306 84.5h-.1M306 84.5h1M307 85.1h.1"/>
<path d="M307 85.1h-1M307 84.5h-1M307 84.5h.1M307.1 85.1h.1M307.1 85.1h-.1M307.1 84.5h.1M307.1 84.5h-.1M307.2 85.1h.1M307.2 85.1h-.1M307.2 84.5h.1M307.2 84.5h-.1M307.3 85.1h.1"/>
<path d="M307.3 85.1h-.1M307.3 84.5h.1M307.3 84.5h-.1M307.4 85.1h.1M307.4 85.1h-.1M307.4 84.5h.1M307.4 84.5h-.1M307.5 85.1h.1M307.5 85.1h-.1M307.5 84.5h.1M307.5 84.5h-.1M307.6 85.1h-.1"/>
<path d="M307.6 84.5h-.1M307.6 85.1h.1M307.6 84.5h.1M307.7 85.1h.1M307.7 85.1h-.1M307.7 84.5h.1M307.7 84.5h-.1M307.8 85.1h-.1M307.8 84.5h-.1M307.8 85.1h.1M307.8 84.5h.1M307.9 85.1h-.1"/>
<path d="M307.9 84.5h-.1M310.8 85.1h-9.3M310.8 84.5h-9.3M311 84.5h-.2M311.1 85.1h-.3M311.2 84.4l-.2 .1M311.3 84.3l-.1 .1M311.3 85l-.2 .1M311.4 84.1l-.1 .2M311.4 80.3h.6M311.4 80v.1M311.4 80.1v.1"/>
<path d="M311.4 80.2v.1M311.4 80.3v-.1M311.4 80.2v-.1M311.4 80.1v-.1M311.4 80v-.1M311.4 83.9v.2M311.5 84.8l-.2 .2M311.7 84.6l-.2 .2M311.9 84.4l-.2 .2M312 84.2l-.1 .2M312 80.3v-.1M312 80.2v-.1"/>
<path d="M312 80.1v-.1M312 80v-.1M312 80v.1M312 80.1v.1M312 80.2v.1M312 83.9v.3M65 111.1v9.3M65 111.1h210.5M68.5 115.6v-.2M68.5 116.6v-1M68.5 116.6v.2M68.5 115.6v1"/>
<path d="M68.5 115.4l.1-.2M68.5 116.8v-.2M68.5 115.4v.2M68.5 116.8l.1 .3M68.6 115.2l.2-.2M68.6 117.1l-.1-.3M68.6 115.2l-.1 .2M68.6 117.1l.2 .1M68.8 115l.2-.2M68.8 117.2l-.2-.1M68.8 115l-.2 .2M68.8 117.2l.2 .2"/>
<path d="M69 114.8l.2-.1M69 117.4l-.2-.2M69 114.8l-.2 .2M69 117.4l.2 .1M69.2 114.7h.2M69.2 117.5l-.2-.1M69.2 114.7l-.2 .1M69.2 117.5h.2M69.4 114.7h.2M69.4 117.5h-.2M69.4 114.7h-.2M69.4 117.5h.2"/>
<path d="M69.6 114.7l.2 .1M69.6 117.5h-.2M69.6 114.7h-.2M69.6 117.5l.2-.1M69.8 114.8l.2 .2M69.8 117.4l-.2 .1M69.8 114.8l-.2-.1M69.8 117.4l.2-.2M70 115l.2 .2M70 117.2l-.2 .2M70 115l-.2-.2M70 117.2l.2-.1"/>
<path d="M70.2 115.2l.1 .2M70.2 117.1l-.2 .1M70.2 115.2l-.2-.2M70.2 117.1l.1-.3M70.3 115.4v.2M70.3 116.8l-.1 .3M70.3 115.4l-.1-.2M70.3 116.8v-.2M70.3 115.6v1M70.3 116.6v.2M70.3 115.6v-.2M70.3 116.6v-1"/>
<path d="M76.6 114.6v-.2M76.6 114.8v-.2M76.6 114.4l.1-.2M76.7 115l-.1-.2M76.7 114.2l.1-.1M76.8 115.1l-.1-.1M76.8 114.1l.2-.1M77 115.2l-.2-.1M77 114h.2M77.2 115.2h-.2M77.2 114h.6M77.8 115.2h-.6"/>
<path d="M77.8 114h.2M78 114l.2 .1M78 115.2h-.2M78.2 114.1l.1 .1M78.2 115.1l-.2 .1M78.3 114.2l.1 .2M78.3 115l-.1 .1M78.4 114.4v.2M78.4 114.8l-.1 .2M78.4 114.6v.2M101.6 114.6v-.2M101.6 114.8v-.2"/>
<path d="M101.6 114.4l.1-.2M101.7 115l-.1-.2M101.7 114.2l.1-.1M101.8 115.1l-.1-.1M101.8 114.1l.2-.1M102 115.2l-.2-.1M102 114h.2M102.2 115.2h-.2M102.2 114h.6M102.8 115.2h-.6M102.8 114h.2M103 114l.2 .1"/>
<path d="M103 115.2h-.2M103.2 114.1l.1 .1M103.2 115.1l-.2 .1M103.3 114.2l.1 .2M103.3 115l-.1 .1M103.4 114.4v.2M103.4 114.8l-.1 .2M103.4 114.6v.2M126.6 114.6v-.2M126.6 114.8v-.2M126.6 114.4l.1-.2M126.7 115l-.1-.2"/>
<path d="M126.7 114.2l.1-.1M126.8 115.1l-.1-.1M126.8 114.1l.2-.1M127 115.2l-.2-.1M127 114h.2M127.2 115.2h-.2M127.2 114h.6M127.8 115.2h-.6M127.8 114h.2M128 114l.2 .1M128 115.2h-.2M128.2 114.1l.1 .1"/>
<path d="M128.2 115.1l-.2 .1M128.3 114.2l.1 .2M128.3 115l-.1 .1M128.4 114.4v.2M128.4 114.8l-.1 .2M128.4 114.6v.2M151.6 114.6v-.2M151.6 114.8v-.2M151.6 114.4l.1-.2M151.7 115l-.1-.2M151.7 114.2l.1-.1M151.8 115.1l-.1-.1"/>
<path d="M151.8 114.1l.2-.1M152 115.2l-.2-.1M152 114h.2M152.2 115.2h-.2M152.2 114h.6M152.8 115.2h-.6M152.8 114h.2M153 114l.2 .1M153 115.2h-.2M153.2 114.1l.1 .1M153.2 115.1l-.2 .1M153.3 114.2l.1 .2"/>
<path d="M153.3 115l-.1 .1M153.4 114.4v.2M153.4 114.8l-.1 .2M153.4 114.6v.2M176.6 114.6v-.2M176.6 114.8v-.2M176.6 114.4l.1-.2M176.7 115l-.1-.2M176.7 114.2l.1-.1M176.8 115.1l-.1-.1M176.8 114.1l.2-.1M177 115.2l-.2-.1"/>
<path d="M177 114h.2M177.2 115.2h-.2M177.2 114h.6M177.8 115.2h-.6M177.8 114h.2M178 114l.2 .1M178 115.2h-.2M178.2 114.1l.1 .1M178.2 115.1l-.2 .1M178.3 114.2l.1 .2M178.3 115l-.1 .1M178.4 114.4v.2"/>
<path d="M178.4 114.8l-.1 .2M178.4 114.6v.2M184.5 115.6v-.2M184.5 116.6v-1M184.5 116.6v.2M184.5 115.6v1M184.5 115.4l.1-.2M184.5 116.8v-.2M184.5 115.4v.2M184.5 116.8l.1 .3M184.6 115.2l.2-.2M184.6 117.1l-.1-.3"/>
<path d="M184.6 115.2l-.1 .2M184.6 117.1l.2 .1M184.8 115l.1-.2M184.8 117.2l-.2-.1M184.8 115l-.2 .2M184.8 117.2l.1 .2M184.9 114.8l.3-.1M184.9 117.4l-.1-.2M184.9 114.8l-.1 .2M184.9 117.4l.3 .1M185.2 114.7h.2M185.2 117.5l-.3-.1"/>
<path d="M185.2 114.7l-.3 .1M185.2 117.5h.2M185.4 114.7h.2M185.4 117.5h-.2M185.4 114.7h-.2M185.4 117.5h.2M185.6 114.7l.3 .1M185.6 117.5h-.2M185.6 114.7h-.2M185.6 117.5l.3-.1M185.9 114.8l.1 .2M185.9 117.4l-.3 .1"/>
<path d="M185.9 114.8l-.3-.1M185.9 117.4l.1-.2M186 115l.2 .2M186 117.2l-.1 .2M186 115l-.1-.2M186 117.2l.2-.1M186.2 115.2l.1 .2M186.2 117.1l-.2 .1M186.2 115.2l-.2-.2M186.2 117.1l.1-.3M186.3 115.4v.2M186.3 116.8l-.1 .3"/>
<path d="M186.3 115.4l-.1-.2M186.3 116.8v-.2M186.3 115.6v1M186.3 116.6v.2M186.3 115.6v-.2M186.3 116.6v-1M193.5 115.6v-.2M193.5 116.6v-1M193.5 116.6v.2M193.5 115.6v1M193.5 115.4l.1-.2M193.5 116.8v-.2"/>
<path d="M193.5 115.4v.2M193.5 116.8l.1 .3M193.6 115.2l.2-.2M193.6 117.1l-.1-.3M193.6 115.2l-.1 .2M193.6 117.1l.2 .1M193.8 115l.2-.2M193.8 117.2l-.2-.1M193.8 115l-.2 .2M193.8 117.2l.2 .2M194 114.8l.2-.1M194 117.4l-.2-.2"/>
<path d="M194 114.8l-.2 .2M194 117.4l.2 .1M194.2 114.7h.2M194.2 117.5l-.2-.1M194.2 114.7l-.2 .1M194.2 117.5h.2M194.4 114.7h.2M194.4 117.5h-.2M194.4 114.7h-.2M194.4 117.5h.2M194.6 114.7l.2 .1M194.6 117.5h-.2"/>
<path d="M194.6 114.7h-.2M194.6 117.5l.2-.1M194.8 114.8l.2 .2M194.8 117.4l-.2 .1M194.8 114.8l-.2-.1M194.8 117.4l.2-.2M195 115l.2 .2M195 117.2l-.2 .2M195 115l-.2-.2M195 117.2l.2-.1M195.2 115.2l.1 .2M195.2 117.1l-.2 .1"/>
<path d="M195.2 115.2l-.2-.2M195.2 117.1l.1-.3M195.3 115.4v.2M195.3 116.8l-.1 .3M195.3 115.4l-.1-.2M195.3 116.8v-.2M195.3 115.6v1M195.3 116.6v.2M195.3 115.6v-.2M195.3 116.6v-1M201.6 114.6v-.2M201.6 114.8v-.2"/>
<path d="M201.6 114.4l.1-.2M201.7 115l-.1-.2M201.7 114.2l.1-.1M201.8 115.1l-.1-.1M201.8 114.1l.2-.1M202 115.2l-.2-.1M202 114h.2M202.2 115.2h-.2M202.2 114h.6M202.8 115.2h-.6M202.8 114h.2M203 114l.2 .1"/>
<path d="M203 115.2h-.2M203.2 114.1l.1 .1M203.2 115.1l-.2 .1M203.3 114.2l.1 .2M203.3 115l-.1 .1M203.4 114.4v.2M203.4 114.8l-.1 .2M203.4 114.6v.2M226.6 114.6v-.2M226.6 114.8v-.2M226.6 114.4l.1-.2M226.7 115l-.1-.2"/>
<path d="M226.7 114.2l.1-.1M226.8 115.1l-.1-.1M226.8 114.1l.2-.1M227 115.2l-.2-.1M227 114h.2M227.2 115.2h-.2M227.2 114h.6M227.8 115.2h-.6M227.8 114h.2M228 114l.2 .1M228 115.2h-.2M228.2 114.1l.1 .1"/>
<path d="M228.2 115.1l-.2 .1M228.3 114.2l.1 .2M228.3 115l-.1 .1M228.4 114.4v.2M228.4 114.8l-.1 .2M228.4 114.6v.2M251.6 114.6v-.2M251.6 114.8v-.2M251.6 114.4l.1-.2M251.7 115l-.1-.2M251.7 114.2l.1-.1M251.8 115.1l-.1-.1"/>
<path d="M251.8 114.1l.2-.1M252 115.2l-.2-.1M252 114h.2M252.2 115.2h-.2M252.2 114h.6M252.8 115.2h-.6M252.8 114h.2M253 114l.2 .1M253 115.2h-.2M253.2 114.1l.1 .1M253.2 115.1l-.2 .1M253.3 114.2l.1 .2"/>
<path d="M253.3 115l-.1 .1M253.4 114.4v.2M253.4 114.8l-.1 .2M253.4 114.6v.2M275.5 111.1h-210.5M275.5 111.1v9.3M65 120.4v-9.3M65 121v-.1M65 120.9v-.1M65 120.8v-.1M65 120.7v-.1M65 120.6v-.1"/>
<path d="M65 120.5v-.1M65 120.4v.1M65 120.5v.1M65 120.6v.1M65 120.7v.1M65 120.8v.1M65 120.9v.1M65 120.5v.2M65 121v.1M65 121.1v.1M65 121.2v.1M65 121.3v.1"/>
<path d="M65 121.4v.1M65 121.5v.1M65 121.6h210.5M138.8 121.6h.1M138.8 121h.1M138.9 121.6h-.1M138.9 121h-.1M138.9 121.6h.1M138.9 121h.1M139 121.6h-.1M139 121h-.1M139 121.6h.1"/>
<path d="M139 121h.1M139.1 121.6h-.1M139.1 121.6h.1M139.1 121h-.1M139.1 121h.1M139.2 121.6h-.1M139.2 121h-.1M139.2 121.6h.1M139.2 121h.1M139.3 121.6h-.1M139.3 121.6h.1M139.3 121h-.1"/>
<path d="M139.3 121h.1M139.4 121.6h-.1M139.4 121h-.1M139.4 121.6h.1M139.4 121h.1M139.5 121h1M139.5 121.6h-.1M139.5 121h-.1M139.5 121.6h1M140.5 121.6h.1M140.5 121h.1M140.5 121.6h-1"/>
<path d="M140.5 121h-1M140.6 121.6h-.1M140.6 121h-.1M140.6 121.6h.1M140.6 121h.1M140.7 121.6h.1M140.7 121.6h-.1M140.7 121h.1M140.7 121h-.1M140.8 121.6h-.1M140.8 121h-.1M140.8 121.6h.1"/>
<path d="M140.8 121h.1M140.9 121.6h.1M140.9 121.6h-.1M140.9 121h.1M140.9 121h-.1M141 121.6h-.1M141 121h-.1M141 121.6h.1M141 121h.1M141.1 121.6h-.1M141.1 121h-.1M228.5 121.6h.1"/>
<path d="M228.5 121h.1M228.6 121.6h-.1M228.6 121.6h.1M228.6 121h-.1M228.6 121h.1M228.7 121.6h-.1M228.7 121.6h.1M228.7 121h-.1M228.7 121h.1M228.8 121.6h-.1M228.8 121.6h.1M228.8 121h-.1"/>
<path d="M228.8 121h.1M228.9 121.6h-.1M228.9 121.6h.2M228.9 121h-.1M228.9 121h.2M229.1 121.6h-.2M229.1 121.6h.1M229.1 121h-.2M229.1 121h.1M229.2 121.6h-.1M229.2 121.6h.1M229.2 121h-.1"/>
<path d="M229.2 121h.1M229.3 121.6h-.1M229.3 121.6h.2M229.3 121h-.1M229.3 121h.2M229.5 121.6h-.2M229.5 121.6h.1M229.5 121h-.2M229.5 121h.1M229.6 121.6h-.1M229.6 121.6h.1M229.6 121h-.1"/>
<path d="M229.6 121h.1M229.7 121.6h-.1M229.7 121.6h.1M229.7 121h-.1M229.7 121h.1M229.8 121.6h-.1M229.8 121.6h.1M229.8 121h-.1M229.8 121h.1M229.9 121.6h-.1M229.9 121h-.1M229.9 121v.6"/>
<path d="M238.8 121.6h.1M238.8 121h.1M238.9 121.6h-.1M238.9 121h-.1M238.9 121.6h.1M238.9 121h.1M239 121.6h-.1M239 121h-.1M239 121.6h.1M239 121h.1M239.1 121.6h-.1M239.1 121.6h.1"/>
<path d="M239.1 121h-.1M239.1 121h.1M239.2 121.6h-.1M239.2 121h-.1M239.2 121.6h.1M239.2 121h.1M239.3 121.6h-.1M239.3 121.6h.1M239.3 121h-.1M239.3 121h.1M239.4 121.6h-.1M239.4 121h-.1"/>
<path d="M239.4 121.6h.1M239.4 121h.1M239.5 121h1M239.5 121.6h-.1M239.5 121h-.1M239.5 121.6h1M240.5 121.6h.1M240.5 121h.1M240.5 121.6h-1M240.5 121h-1M240.6 121.6h-.1M240.6 121h-.1"/>
<path d="M240.6 121.6h.1M240.6 121h.1M240.7 121.6h.1M240.7 121.6h-.1M240.7 121h.1M240.7 121h-.1M240.8 121.6h-.1M240.8 121h-.1M240.8 121.6h.1M240.8 121h.1M240.9 121.6h.1M240.9 121.6h-.1"/>
<path d="M240.9 121h.1M240.9 121h-.1M241 121.6h-.1M241 121h-.1M241 121.6h.1M241 121h.1M241.1 121.6h-.1M241.1 121h-.1M241.1 121.6h.1M241.1 121h.1M241.2 121.6h-.1M241.2 121h-.1"/>
<path d="M244 121.6h.1M244 121h.1M244.1 121.6h-.1M244.1 121.6h.1M244.1 121h-.1M244.1 121h.1M244.2 121.6h-.1M244.2 121.6h.1M244.2 121h-.1M244.2 121h.1M244.3 121.6h-.1M244.3 121.6h.1"/>
<path d="M244.3 121h-.1M244.3 121h.1M244.4 121.6h-.1M244.4 121.6h.2M244.4 121h-.1M244.4 121h.2M244.6 121.6h-.2M244.6 121.6h.1M244.6 121h-.2M244.6 121h.1M244.7 121.6h-.1M244.7 121.6h.1"/>
<path d="M244.7 121h-.1M244.7 121h.1M244.8 121.6h-.1M244.8 121.6h.2M244.8 121h-.1M244.8 121h.2M245 121.6h-.2M245 121.6h.1M245 121h-.2M245 121h.1M245.1 121.6h-.1M245.1 121.6h.1"/>
<path d="M245.1 121h-.1M245.1 121h.1M245.2 121.6h-.1M245.2 121.6h.1M245.2 121h-.1M245.2 121h.1M245.3 121.6h-.1M245.3 121.6h.1M245.3 121h-.1M245.3 121h.1M245.4 121.6h-.1M245.4 121h-.1"/>
<path d="M245.4 121v.6M275.5 120.4v-9.3M275.5 121.6v-.1M275.5 121.5v-.1M275.5 121.4v-.1M275.5 121.3v-.1M275.5 121.2v-.1M275.5 121.1v-.1M275.5 121v-.1M275.5 120.9v-.1M275.5 120.8v-.1M275.5 120.7v-.2"/>
<path d="M275.5 120.5v-.1M275.5 121h-210.5M275.5 121.6v-.6M275.5 120.7v-.1M275.5 120.6v-.1M275.5 120.4v.1M275.5 120.5v.1M275.5 120.6v.1M275.5 120.7v.1M275.5 120.8v.1M275.5 120.9v.1"/>
</g>
<g fill="none" stroke="#000" stroke-width=".3" stroke-dasharray="1.1 .4" stroke-linecap="butt">
<path d="M93.6 64.1h4.4M93.6 75.1h4.4M95.8 66.3v-4.4M95.8 77.3v-4.4M97.9 79.6h4.2M98.8 79.6h4.4M109.1 75.1h4.4M109.1 64.1h4.4M111.3 77.3v-4.4M111.3 66.3v-4.4M197.9 79.6h4.2M198.9 79.6h4.3"/>
<path d="M100 81.8v-4.3M101 81.8v-4.3M200 81.8v-4.3M201 81.8v-4.3"/>
</g>
<g font-size="5">
<text x="282" y="243.3">PSH24-011.07-01</text>
<text x="282" y="253.3">Деталь 2105×451×105</text>
</g>
<text font-size="4" x="232" y="278">ООО «Европит»</text>
<g font-size="3.5">
<text x="165.8" y="26.9">2105</text>
<text x="49.9" y="65.9" transform="rotate(-90 49.9 65.9)">451</text>
<text x="121.3" y="65.2">4×Ø13.4</text>
<text x="53.9" y="119.7" transform="rotate(-90 53.9 119.7)">105</text>
<text x="245.3" y="158.6">Вид изометрический (1:20)</text>
<text x="25" y="234.9">Технические требования:</text>
</g>
<g font-size="3.2">
<text x="25" y="224.8">Отверстия: Ø24 — 2 шт.; Ø18 — 6 шт.; Ø13.4 — 4 шт.; Ø13 — 4 шт.; Ø12 — 18 шт.</text>
<text x="280" y="264.8">Ст3сп5, ГОСТ 380-2005</text>
<text x="371" y="264.8">63.40 кг</text>
<text x="394" y="264.8">1:10</text>
<text x="357" y="290.8">1</text>
<text x="387" y="290.8">1</text>
</g>
<g font-size="3">
<text x="290.3" y="54.9" transform="rotate(-90 290.3 54.9)">241</text>
<text x="290.3" y="72.5" transform="rotate(-90 290.3 72.5)">110</text>
<text x="290.3" y="83" transform="rotate(-90 290.3 83)">100</text>
<text x="77.5" y="99.9">308</text>
<text x="100.7" y="99.9">155</text>
<text x="152.8" y="99.9">887</text>
<text x="234.9" y="99.9">755</text>
<text x="25" y="240.8">1. Общие требования — по ГОСТ 2.312-72.</text>
<text x="25" y="245.8">2. Неуказанные предельные отклонения размеров — по ГОСТ 25058-2016.</text>
<text x="25" y="250.8">3. Неуказанная шероховатость — Ra 12,5 (ГОСТ 2789-2015).</text>
<text x="25" y="255.8">4. Снятие заусенцев и острых кромок.</text>
</g>
<g font-size="2.5">
<text x="231" y="245.1">01</text>
<text x="245" y="245.1">Первый выпуск</text>
<text x="279.5" y="270.2">Разраб.</text>
<text x="279.5" y="275.1">Пров.</text>
<text x="279.5" y="280.1">Т. контр.</text>
<text x="232" y="283.6">г. Москва</text>
<text x="279.5" y="285.1">Н. контр.</text>
<text x="357" y="286.6">Лист</text>
<text x="387" y="286.6">Листов</text>
<text x="232" y="288.7">Разраб. — отдел КД</text>
<text x="279.5" y="290.1">Утв.</text>
</g>
<g font-size="2.1">
<text x="231" y="240">Изм.</text>
<text x="238" y="240">Лист</text>
<text x="245" y="240">№ докум.</text>
<text x="265" y="240">Подп.</text>
<text x="272" y="240">Дата</text>
<text x="280" y="259.3">Материал</text>
<text x="356" y="259.3">Лит.</text>
<text x="371" y="259.3">Масса</text>
<text x="394" y="259.4">Масштаб</text>
</g>
</svg>
